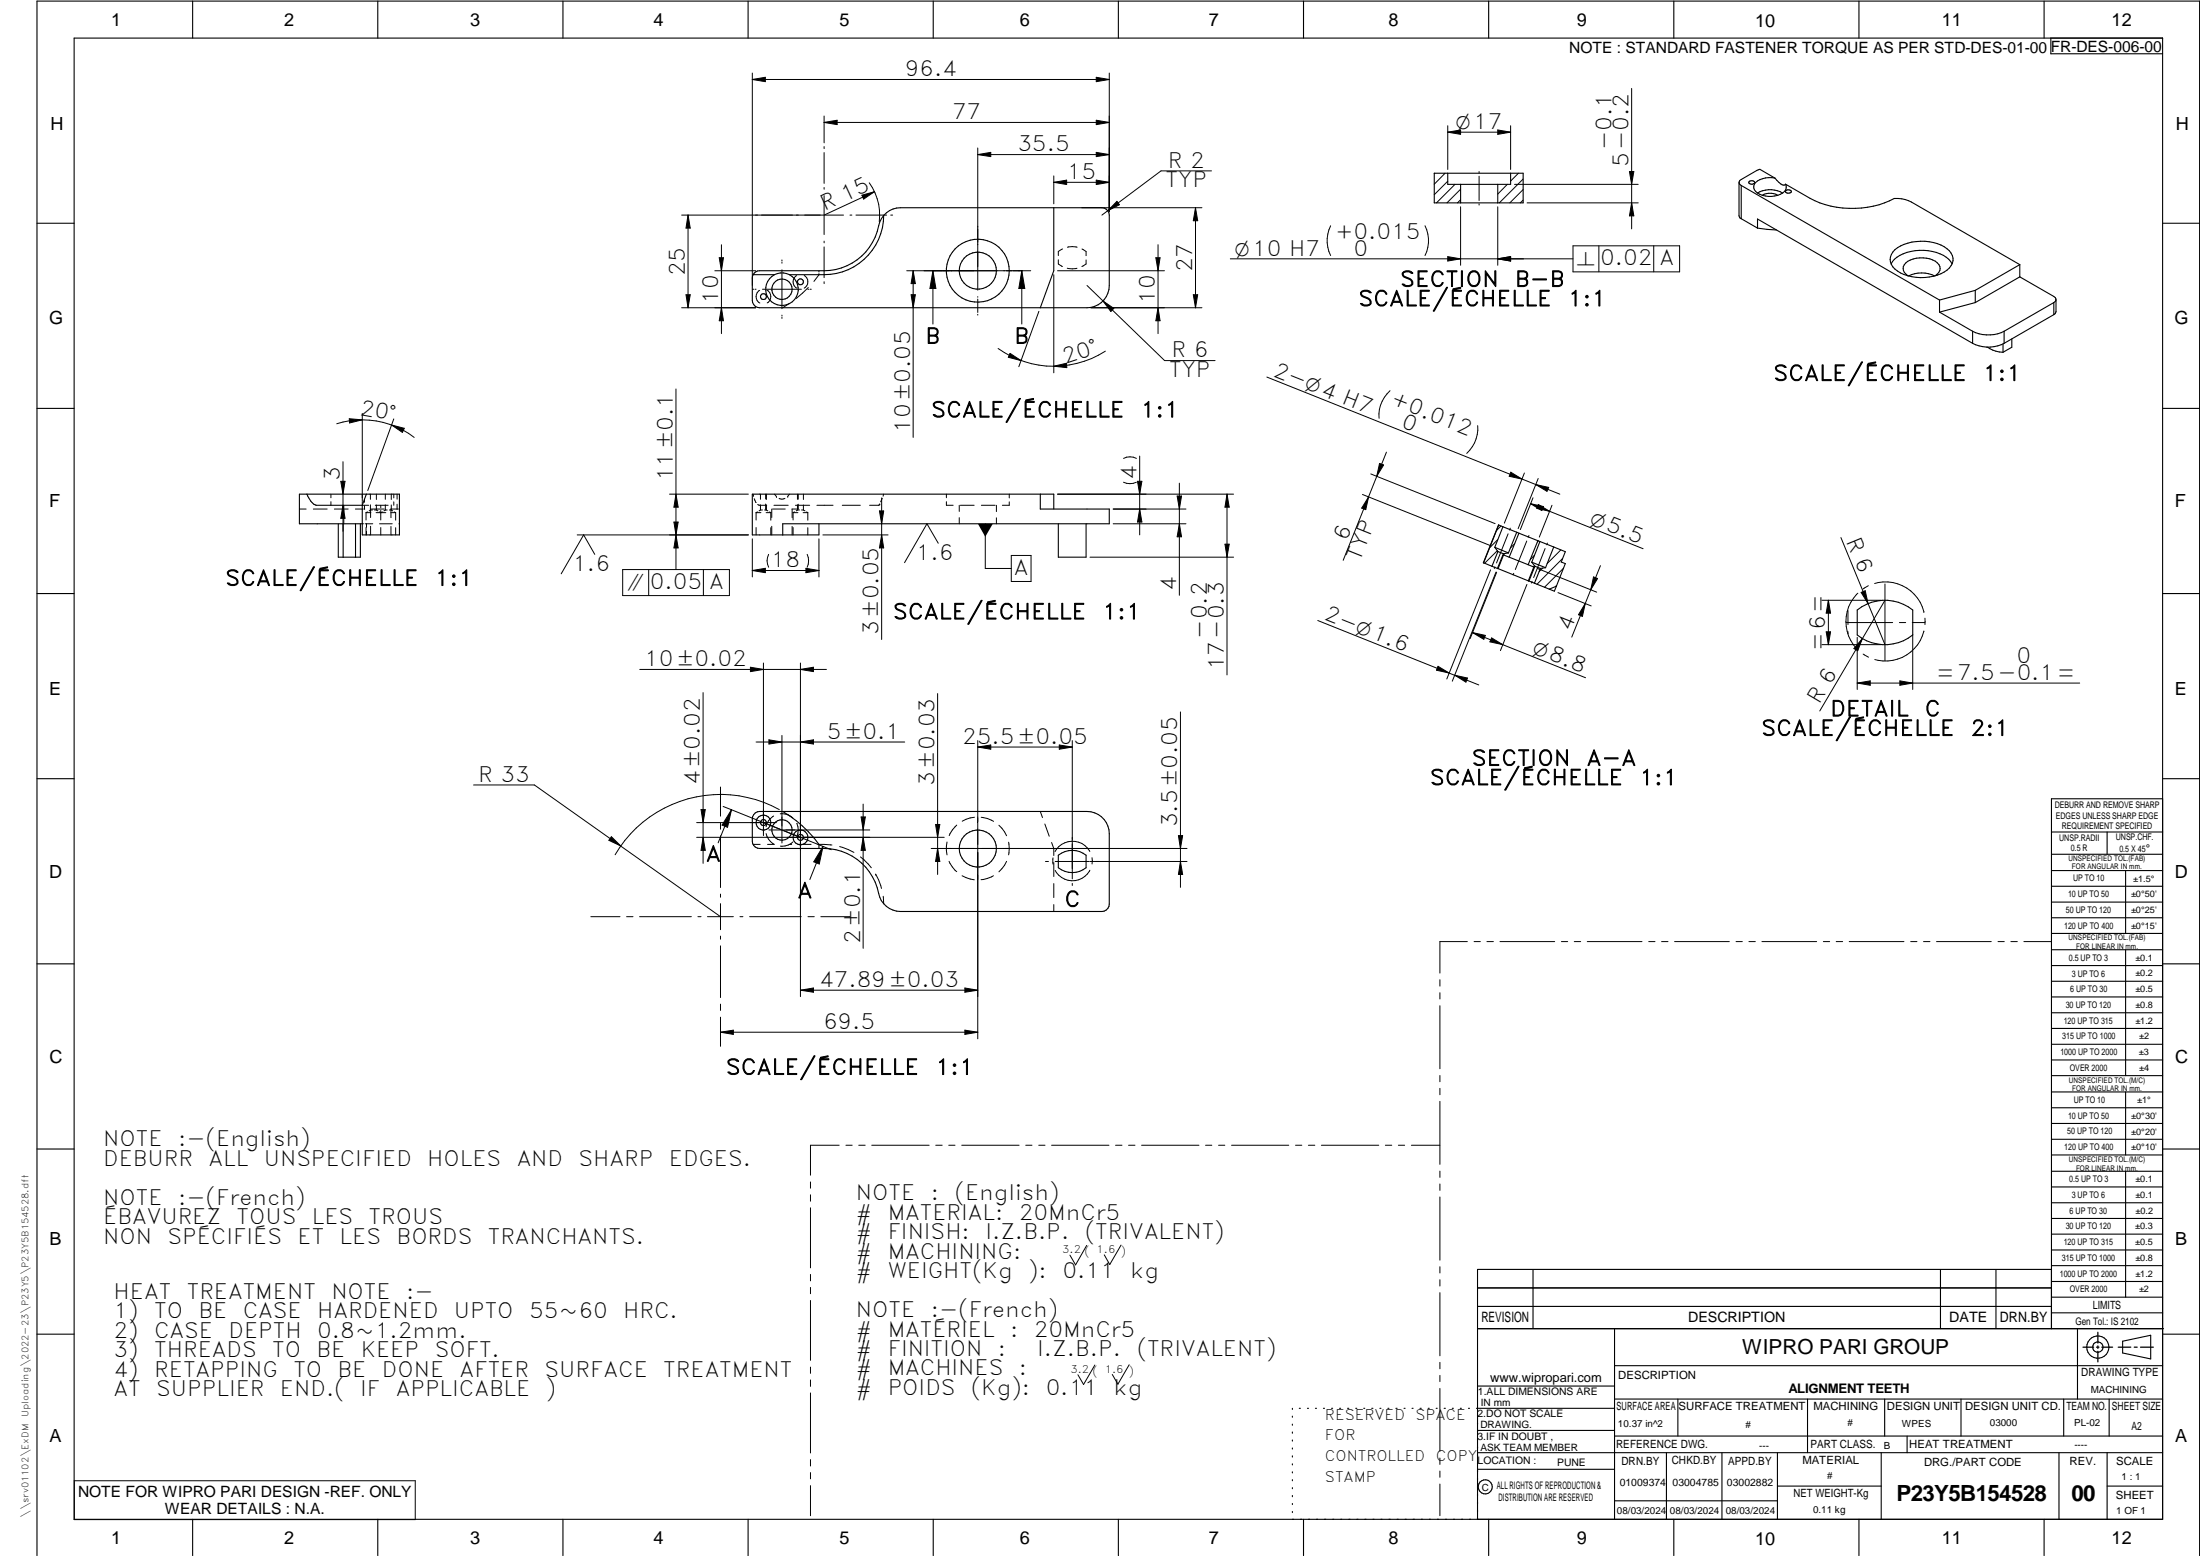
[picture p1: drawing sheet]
<svg xmlns="http://www.w3.org/2000/svg" width="594mm" height="420mm" viewBox="0 0 594 420" stroke-linecap="round" stroke-linejoin="round" font-family="sans-serif">
<g fill="none" stroke="#000" stroke-width=".3">
<path d="M20 10.3h564v400h-564zM52 .3v10M102 .3v10M152 .3v10M202 .3v10M252 .3v10M302 .3v10M352 .3v10M402 .3v10M452 .3v10M502 .3v10M552 .3v10"/>
<path d="M553.8 10.3v4.2h30.2M238.6 58.2a16.1 16.1 0 0 1-16.1 16h-9.3M238.6 58.2a6 6 0 0 1 4.6-2.1h54.4a2.03 2.03 0 0 1 1.9 2v19a6 6 0 0 1-6 6h-88.4a1.97 1.97 0 0 1-1.9-2v-6l.2-.9M238.6 58.2a8.5 8.5 0 0 0-1.7 4.3 15.1 15.1 0 0 1-14.4 10.6h-17.4a2.01 2.01 0 0 0-1.7 1.1M284.6 56.1v17l-3.7 10M387.3 46.8h24v8h-24zM394.4 49.8v5M404.4 49.8v5M407.9 46.8v3h-17v-3M469.6 49.3v9l.3 .5 .3 .3M470.2 50.1l53.5 30.9M470.2 59.1l4.4 2.5"/>
<path d="M470.2 50.1v9M472.3 49.1l.6-.3a.63 .63 0 0 1 .6 .1 .63 .63 0 0 1 .2 .6l-.8 .2-.6-.2zM474.6 52.1a6.7 6.7 0 0 1 6.7 0M475.9 52.7a4.2 4.2 0 0 1 4.2 0M479.3 48.1l-4.1-2.4-5 2.8a.85 .85 0 0 0-.6 .8 .85 .85 0 0 0 .6 .8M479.3 48.1l1.1 1.2a1.27 1.27 0 0 0 1.8 .4M479.3 48.1a5.6 5.6 0 0 0-5.6 1.6 2.02 2.02 0 0 0 1.5 2.8l.7 .2a7.1 7.1 0 0 0 4.2 0M482.2 49.7l6.6 3.9a25.3 25.3 0 0 0 22.7 0 8.5 8.5 0 0 1 4.7 1l29.2 16.9M482.2 49.7a1.96 1.96 0 0 1-1.4 2.8l-.7 .2M482.2 51.5l.5-.2a.67 .67 0 0 1 1 .6l-.6 .3-.7-.1-.3-.4zM10 60.3h10M203.4 74.2h5.7"/>
<path d="M213.2 74.2a4.4 4.4 0 0 1 1.4 6.7 4.4 4.4 0 0 1-6.9 0 4.4 4.4 0 0 1 1.4-6.7M213.2 74.2a4.5 4.5 0 0 0-4.1 0M474.6 61.6l5.1 .5M474.6 61.6v-2.5l58.1 33.6M511.7 67.4a12.6 12.6 0 0 1 14.1-.2 3.4 3.4 0 0 1 0 5.7 12.5 12.5 0 0 1-14.1-.3 3.3 3.3 0 0 1 0-5.2zM522.4 74.5a8 8 0 0 0-7 0M522.5 74.5a2.14 2.14 0 0 0 1.4-2 2.14 2.14 0 0 0-1.3-2 7.5 7.5 0 0 0-8 .5 2.07 2.07 0 0 0 .7 3.5M527.1 71.3a7.9 7.9 0 0 0-6.4-3.6 10.9 10.9 0 0 0-9.7 2.9l-.3 .7M533.4 78.4v3.3M533.4 78.4l-9.7 2.6M545.4 71.5v3.3M545.4 74.8l-12 6.9"/>
<path d="M545.4 71.5l-12 6.9M545.4 74.8l9.2 5.3a.88 .88 0 0 1 .6 .8 .88 .88 0 0 1-.6 .8M584 60.3h10M523.7 81v3.3M523.7 84.3l9 5.2M532.7 89.5v3.2M532.7 89.5a9.7 9.7 0 0 0 8.5 0M532.7 92.7a9.3 9.3 0 0 0 8.5 0M533.4 81.7l-9.7 2.6M536.7 93.7l.6 .4a7.5 7.5 0 0 0 3.6 1M540.9 92.9v2.2M541.2 89.5v3.2"/>
<path d="M543.3 91.5v2.3l-2.4 1.3M554.6 81.7l-13.4 7.8M554.6 85l-13.4 7.7M554.6 81.7v3.3M555.2 80.9v3.2l-.6 .9M10 110.3h10M584 110.3h10M82.9 133.4a3.9 3.9 0 0 0 2.8 3h12.1M97.8 136.4v8h10.1v-11h-27.1v8h17M98.9 133.4l-1.1 3M280.9 133.4v4.1h18.6v3.9h-88.1v3M284.6 137.5v-4.1h-81.4v11h17.9v-3"/>
<path d="M92.7 141.4v9.1M96 141.4v9.1M97.3 141.4v9.1h-6v-9.1M285.8 141.4v9.1h7.5v-9.1M400.6 152l2.3 .9M402.9 152.9l1.5 .6M403.6 147.8l3.7 1.5M403.6 147.8l.9 1.1M404.4 153.5h.1M404.5 148.9l1.5 .6M404.5 148.9l-1.6 4M404.5 153.5l8.2 3.3"/>
<path d="M404.7 141.7l-4.1 10.3M404.7 141.8h.1M404.7 141.8l1.1 .4M404.7 141.8l-4.1 10.2M405.8 142.2l3.8 1.5M405.8 142.2l-2.2 5.6M406 149.5l-1.6 4M407.3 149.3l-1.3 .2M407.5 150.5l5.2 2M407.5 150.5l-1.5-.6-1.5 3.6M409.6 143.7l.6 .3M409.6 143.7l-2.3 5.6"/>
<path d="M410.2 144l5.1 2M410.2 144l-2.7 6.5M412.7 152.5l1.5 .6-1.5 3.7M412.7 156.8l.2 .1M412.9 156.9l5.5 2.2M413.6 151.8l.9 1.1M413.6 151.8l3.8 1.5M414.5 152.9l1.5 .6M414.5 152.9l-1.6 4M415.3 146l.5 .2M415.3 146l-2.6 6.5M415.8 146.2l-2.2 5.6"/>
<path d="M415.8 146.2l3.8 1.5M416 153.5l-1.6 4M417.4 153.3l-1.4 .2M419.6 147.7l3.1 1.3-1.1 2.8 1.1 .4-2.4 6.1M419.6 147.7l-2.2 5.6M420.3 158.3l-1.9 .8M420.3 158.3l-.6 1.3-1.3-.5M10 160.3h10M501.5 164.7a11.9 11.9 0 0 1 15 0v6.7a11.9 11.9 0 0 1-15 0zM584 160.3h10M10 210.3h10M204 219.5l1.1-.4h88.4a6 6 0 0 1 6 6v19a2.03 2.03 0 0 1-1.9 2h-54.4a6.1 6.1 0 0 1-5.9-4.8 15 15 0 0 0-14.8-12.2h-17.4a1.97 1.97 0 0 1-1.9-2v-6v-.6z"/>
<path d="M211.4 219.1a32.7 32.7 0 0 1 9.7 8.9v1.1M584 215.7h-30v143.1M584 210.3h10M285.8 230.9a6 6 0 0 1 7.5 0v3.4a6 6 0 0 1-7.5 0zM554 224.7h30M554 230.7h30M554 235.1h30M554 239.3h30M569 224.7v6M574 235.1v17M554 243.6h30M554 247.8h30"/>
<path d="M554 252.1h30M554 256.5h30M574 256.5v33.9M10 260.3h10M554 260.7h30M554 265h30M554 269.2h30M554 273.5h30M554 277.7h30M584 260.3h10M554 282h30M554 286.2h30"/>
<path d="M554 290.4h30M554 294.9h30M554 299.1h30M574 294.9v17M10 310.3h10M554 303.4h30M554 307.6h30M554 311.9h30M554 316.3h30M574 316.3v34M584 310.3h10M554 320.5h30"/>
<path d="M554 324.8h30M554 329h30M554 333.2h30M554 337.5h30M399 358.8h185.2M399 352.8h155M399 347.8h155M414 342.8v16M436 358.8v51.5M524 342.8v16M539 342.8v16M554 341.8h30"/>
<path d="M554 346h30M554 350.3h30M554 354.5h30M554 342.8h-155v67.5M561 358.8v19M10 360.3h10M399 374.3h37M436 377.8h148M453.1 377.8v10M488.1 377.8v14.5M508.9 377.8v10M529.5 377.8v10"/>
<path d="M557.3 377.8v10M569.5 377.8v10M573.2 362.2l7.6-1.6v6.3l-7.6-1.6zM584 368.8h-148M584 360.3h10M349 380.3v.3M349 382.4v.3M349 384.6v.3M349 386.7v.3M349 388.8v.3M349 391v.3M349 393.1v.3"/>
<path d="M349 395.3v.3M349 397.4v.3M349 399.5v.3M350.9 380.3h.2M353.1 380.3h.2M355.2 380.3h.3M357.4 380.3h.3M359.6 380.3h.3M361.7 380.3h.3M363.9 380.3h.3M366.1 380.3h.3M368.3 380.3h.2"/>
<path d="M370.4 380.3h.3M372.6 380.3h.3M374.8 380.3h.3M376.9 380.3h.4M379.1 380.3h.3M381.3 380.3h.3M383.4 380.3h.4M385.6 380.3h.3M387.8 380.3h.3M390 380.3h.3M392.2 380.3h.3M394.3 380.3h.3"/>
<path d="M396.5 380.3h.3M398.7 380.3h37.3M399 396.7h37M399 392.3h185M399 386.2h37M436 387.8h148M450 392.3v18M465 392.3v18M480 392.3v18M508 392.3v18M515 387.8v4.5M556 392.3v18"/>
<path d="M569 392.3v18M52 410.3v9.7M102 410.3v9.7M152 410.3v9.7M202 410.3v9.7M252 410.3v9.7M302 410.3v9.7M349 401.7v.3M349 403.8v.4M349 406v.3M349 408.1v.3M352 410.3v9.7"/>
<path d="M402 410.3v9.7M436 405.3h44M452 410.3v9.7M480 401.3h28M502 410.3v9.7M552 410.3v9.7M569 401.3h15M10 420v-419.7h584v419.7"/>
<circle cx="211.2" cy="78.1" r="2.75"/>
<circle cx="216.2" cy="76.1" r=".8"/>
<circle cx="264" cy="73.1" r="8.5"/>
<circle cx="264.1" cy="73.1" r="5"/>
<circle cx="206.2" cy="80.1" r=".8"/>
<circle cx="206.1" cy="222.1" r="2"/>
<circle cx="206.2" cy="222.1" r=".8"/>
<circle cx="211.2" cy="224.1" r="2.75"/>
<circle cx="216.2" cy="226.1" r=".8"/>
<circle cx="216.2" cy="226.1" r="2"/>
<circle cx="264.1" cy="229.1" r="5"/>
<circle cx="566.5" cy="363.7" r="1.39"/>
<circle cx="566.5" cy="363.8" r="3"/>
<circle cx="401.1" cy="401.5" r="1.9"/>
</g>
<g fill="none" stroke="#000" stroke-width=".27">
<path d="M203.2 19.7v57.3M299.5 19.7v37.4M203.2 21.5l3.5-.6v1.2zM203.2 21.5h96.3M222.5 39.6v.5M222.5 33.1l3.6-.6v1.2zM222.5 33.1h77M222.5 31.3v7.3M264 40v38.4M296 20.9l3.5 .6-3.5 .6zM296 32.5l3.5 .6-3.5 .6zM390.9 34v11.8"/>
<path d="M390.9 35.7l3.5-.6v1.2zM390.9 35.7h17M404.4 35.1l3.5 .6-3.5 .6zM407.9 34v11.8M440.6 23.9v37.9M185.8 58.1l.6 3.5h-1.2zM185.8 58.1v25M222.5 41.2v8.3M222.5 50.6v.5M222.5 52.8v10.5M227.8 58.1h-43.7M229.5 58.1h.5"/>
<path d="M231.1 58.1h8.3M232.7 52.7l3.4-.9-2.9 2zM234.7 49.4a15.1 15.1 0 0 1 2.7 10.5M236.1 51.8l-13.6 6.3M240.5 58.1h.5M264 41.7l3.5-.6v1.2zM264 41.7h35.5M284.6 49.2l3.4-.6v1.2zM284.6 49.2h14.9M284.6 47.5v7.5M292.1 56.1h32.5M296 48.6l3.5 .6-3.5 .6z"/>
<path d="M296 41.1l3.5 .6-3.5 .6zM301.6 54.4l.7 .9-3.1 1.6zM322.8 56.1l.6 3.5h-1.2zM322.8 56.1v27M327.1 46.1h-13.6l-15.9 12M387.4 46.8l-.1 .1M390.2 46.8l-2.9 2.9M390.9 48.9l-3.6 3.7M392.9 49.8l-5 5M394.4 53.9l-.8 .9M394.4 55.8v15.8M394.4 51.1l-3.7 3.7"/>
<path d="M399.4 46.3v.4M399.4 47.6v6.5M399.4 55v.4M404.4 55.8v15.8M407 49.8l-2.6 2.6M409 49.8h33.4M410 46.8l-2.1 2.1M411.3 54l-.8 .8M411.3 48.3l-6.4 6.5M411.3 51.2l-3.6 3.6M412.4 54.8h30M440 46.3h1.2l-.6 3.5z"/>
<path d="M440.6 54.8l.6 3.5h-1.2zM185.2 79.6h1.2l-.6 3.5zM193 73.1h11.1M194.2 69.6h1.2l-.6 3.5zM194.8 66.1v24M203.2 78.1h.4M203.9 78.1h.3M205.1 78.4a1.98 1.98 0 0 0 .1 3.4M205.9 78.1h10.5M207.1 78.4a1.94 1.94 0 0 1 .1 3.4M211.2 70.2v.3M211.2 70.8v.3"/>
<path d="M211.2 72.9v10.5M215.1 74.4a1.94 1.94 0 0 0 .1 3.4M217.2 74.4a2 2 0 0 1 0 3.4M218.1 78.1h.3M218.3 77.6l-3.3 3M218.8 78.1h.3M221.1 73.1v.3M221.1 73.9v.3l-1.3 1.8M222.5 65.1v.5M222.5 66.7v8.3M222.5 76.1v.5M244.8 73.1h33.5"/>
<path d="M246 79.6h1.2l-.6 3.5zM246.6 73.1v45M246.6 73.1l.6 3.5h-1.2zM251.9 73.1l.8 4.8h-1.6zM251.9 73.1v14.4M275.9 73.1v14.4M275.9 73.1l.8 4.8h-1.6zM284.6 74.2v26.5M285.6 73.1h28.8M285.8 70.1v1.2l1.1 .7M286.9 67.2l-1.1 .7v1.1M288.2 72.4l1.4 .2 1.2-.2"/>
<path d="M288.2 66.8l1.4-.2 1.3 .2M292.2 67.2l1.1 .7v1.1M293.3 70.2v1.1l-1.2 .7M293.5 77.1l21 20.3h13.6M312.1 69.6h1.2l-.6 3.5zM312.7 66.1v24M322.2 79.6h1.2l-.6 3.5zM332.2 69.9h92.6M359.3 61a9 9 0 0 0 0 8M384.8 61a9 9 0 0 1 0 8M390.9 69.3l3.5 .6-3.5 .6zM404.4 69.9l3.5-.6v1.2z"/>
<path d="M424.8 66.4h28.8v7h-28.8zM431.8 66.4v7M446.6 66.4v7M184.1 83.1h20M194.8 83.1l.6 3.5h-1.2zM211.2 85.1v.2M211.2 85.7v.3M213.2 81.9l-1.8 1.2M264 80.1v.2M264 80.8v3.6M264 84.9v.2M269.5 94.1a26.1 26.1 0 0 0 15.1 4.8"/>
<path d="M272.7 95.4l3 2-3.4-.9zM280.5 84.1l-5.4 14.9M284.6 98.9l3.4-.8 .1 1.2zM294.6 83.1h30M297.9 81.3l2.9 2-.8 .8zM298.5 94.8a26 26 0 0 1-13.9 4.1M312.7 83.1l.6 3.5h-1.2zM94.3 113.1l3.5 .3-3.4 .8zM97.8 113.4a23.2 23.2 0 0 1 14 4.7M97.8 113.4a22.3 22.3 0 0 0-6.9 1M97.8 111.6v23.8M105.7 114.8l3.5 .9-.5 1.1z"/>
<path d="M106.3 113.1l-7 19.4M182.5 105v48.8M342.1 101.8l79.1 31.6M375.4 105.5a9 9 0 0 0-3 7.4M399 114.9a9.2 9.2 0 0 1-2.9 7.5M80.8 137.5h1.9M84.6 137.5h3.7M89.4 133.4v1M89.4 135.5v.9M90.3 137.5h3.7M92 130h1.2l-.6 3.4zM92.6 124.7v18.8"/>
<path d="M92.6 136.4l.6 3.6h-1.2zM92.8 136.4v1.7M92.8 139.8v1.6M97.8 135.5v.9h1.8M98 137.5h-2M98.2 137.5h.3M98.4 134.8v.8M98.4 136.6v.9M98.8 138.4v2M98.8 138.4h1.4M99.2 138.2l-.4 .2M100 133.4v1.4"/>
<path d="M100 136.3l.1 3.4M100.3 137.5h3.5M100.6 137.7h-.6l-.3 .3M101.1 137.7h.5M101.3 136.4h3.5M101.6 138.4h2.6M101.6 133.4v1.5M101.6 136.4v1.3M101.6 137.7l.5 .3M102.8 136.4v.7M102.8 137.8v2.6M103.2 138.2l-.4 .2-.3-.2"/>
<path d="M104 133.4v1.4M104 136.3v1.4M104 137.7l-.3 .3M104 137.7h.6M105.1 137.7h.6M105.5 138.4h1.3M105.6 137.5v2.3M105.7 133.4v1.5M105.7 136.4v1.3M105.7 137.7l.3 .3M106.3 133.4v1.1M106.3 135.5v.9"/>
<path d="M106.5 138.2l.3 .2M106.8 138.4v2.1M107.2 133.4v1.4M107.2 136.1v1.4M107.4 137.5h-1.9M107.6 137.5h.3M180.8 133.4h21.3M182.5 133.4l.6 3.5h-1.1zM203.4 133.4l.1 .6M203.7 134.7l.5 1M204.2 138.4h1.3M204.2 138.4v2"/>
<path d="M204.5 138.2l-.3 .2M204.6 136.2l.5 .2h1.9M205.4 137.7l-.4 .3M205.4 137.7h.5M205.4 133.4v1.4M205.4 136.3v1.4M206.5 137.7h.5M206.7 133.4v1.3M206.7 136.1v1.4M206.8 137.5h.1M206.9 138.4h1.2M207 133.4v1.5"/>
<path d="M207 136.4v1.3M207 137.7l.3 .3M207.8 138.2l.3 .2M208.1 138.4v2.1M208.4 137.5v2.2M208.6 137.5h3.4M209 136.4h3.8M209.1 133.4l.5 .6M209.7 134.1h.1M210.4 134.6a1.55 1.55 0 0 0 1.6 0M212.7 134h.1M213.2 133.4l-.5 .6"/>
<path d="M213.9 137.5v2.3M214.2 138.4v2M214.2 138.4h1.3M214.5 138.2l-.3 .2M214.8 136.4h3.8M215.3 137.7h.6M215.3 137.7l-.3 .3M215.3 133.4v1.4M215.3 136.3v1.4M215.6 136.1v1.4h-1.7M215.6 133.4v1.4M216.4 137.7h.6"/>
<path d="M216.9 138.4h1.2M217 137.7l.4 .3M217 133.4v1.5M217 136.4v1.3M217.8 138.2l.3 .2M218.1 138.4v2.1M225 136.4h-4.4M227.5 136.4h4.8M237.5 138h1.1l-.5 3.4zM237.6 136.1h.1M237.6 136.1l-.3 .3h-2.5M238.1 134.5v38.2"/>
<path d="M238.2 134.5l-.4 1M238.6 133.4l-.1 .6M255.6 135.5v.9h1.8M255.6 133.4v1M259 136.4v1.7M259 139.8v1.6M259.3 136.4h3.8M265 136.4h3.7M269.1 136.4v1.7M269.1 139.8v1.6M272.5 135.5v.9h-1.8M272.5 133.4v1.1"/>
<path d="M285.6 133.4h47.5M300.6 137.5h19.6M303.4 123.8a3.8 3.8 0 0 1 3.5 0M303.4 130.2a4.1 4.1 0 0 0 3.5 0M307.2 130h1.1l-.5 3.4zM307.8 137.5l.5 3.5h-1.1zM307.8 123.1v21.3M317.9 133.9h1.2l-.6 3.6zM318.5 130.5v30.2M331.3 133.4l.6 3.5h-1.1zM331.3 133.4v48.8M367.9 133.5l34.8 13.9"/>
<path d="M369.6 134.2l-.8 3.4-1.1-.4zM370.2 128l33.5 13.4M372.5 125.1l1.1 .5-1.8 3zM374.4 122.1l-11.7 29.2M408 127.5l3 1.9-3.5-.8zM411.6 127.7l-5.4 13.6M413.3 136l3.5 .8-.5 1.1zM413.3 136l30.4 12.2M414 134.4l-3.5 8.6M414.7 130.9l3.5 .7-.5 1.1zM415.4 129.2l-5.5 13.5M415.4 136.2l3 1.8-3.4-.7z"/>
<path d="M419.1 136.4l-3.4 8.6M97.8 141.4h.4M98.8 142.5v1.9M99 141.4v1M99 143.5v.9M100.1 142.1v2.3M100.7 141.4h-2.1M102.5 141.4h3.4M102.8 142.5v1.9M105.6 142.2v2.2M106.8 142.5v1.9M107.7 141.4h.2"/>
<path d="M155.9 144.4h46.2M160.6 149.7l-3-5.3-6.1 10.5M168.1 153.8h28.9v7h-28.9zM175.2 153.8v7M182 141h1.1l-.6 3.4zM182.5 144.4l.6 3.6h-1.1zM189.9 153.8v7M203.2 154.1l3.5-.6v1.1zM203.2 145.5v10.3M203.2 154.1h17.9M204.2 142.5v1.9M207.6 149.7a3.8 3.8 0 0 0 0 3.5"/>
<path d="M208.1 142.5v1.9M208.4 142.1v2.3M213.9 142.2v2.2M214.2 142.5v1.9M217.6 153.5l3.5 .6-3.5 .5zM218 149.7a4.1 4.1 0 0 1 0 3.5M218.1 142.5v1.9M221.1 145.5v10.3M222.2 144.4h17.6M238.1 144.4l.5 3.6h-1.1zM253.4 146.7l-3.1-5.3-6 10.5M266.1 141.4v12.1h7"/>
<path d="M273.1 150h5.3v7h-5.3zM294.3 150.5h38.8M300.6 141.4h19.6M318.5 141.4l.6 3.5h-1.2zM330.8 146.9h1.1l-.6 3.6zM402.5 153.9l-11.8 29.4M403.7 153.1l-.2 .4M404 154.5l-11.8 29.4M404.1 154.5l-7.1 17.9M404.3 148.7l-3.4 3.4M404.4 145.7l-2.2 2.2M405.3 142l-1.2 1.2"/>
<path d="M406.4 149.4l-.7 .7M407.2 144.1l-3.1 7.9M407.8 142.6l-.1 .5M408.8 154.8l-.2 .4M409 146.8l-1.1 1.2M412.3 146.1l-3.1 7.7M412.3 157.8l-7.1 17.9M412.9 144.6l-.2 .5M413.7 157l-.2 .4M414.4 149.9l-1.2 1.2M414.4 152.8l-.3 .3M415.2 153.5l16 6.4"/>
<path d="M415.4 146l-.3 .4M416.6 153.4l-1 .9M417.2 148.1l-3.1 7.9M417.9 146.6l-.2 .5M420.3 158.1l-.2 .2M421.5 148.5l-3.7 3.7M421.9 150.8l-6.9 7M422.2 153.4l-5.1 5.2M430.3 155.8l1.1 .4-1.9 3.1zM432.2 152.7l-7.8 19.3M497.1 145.2l11.9 28.9M502.6 160l1.1-.5 .7 3.5z"/>
<path d="M504.5 158.2l-1.4 .8M506.2 157.6a10.7 10.7 0 0 1 13.3 7.5M509 157.7v20.7M206.2 179v46.6M216.1 179v90.1M355.8 167.6l43.5 17.4M388.3 179.9l3 1.8-3.4-.7zM397.6 170.8l30.6 12.2M397.6 170.8l3.5 .8-.4 1zM402.8 172.3l3 1.8-3.5-.8zM420.7 160l9 3.6M428.1 163l-.8 3.5-1.1-.5z"/>
<path d="M492 162.1h16M492 174.1h16M493.1 170.6h1.2l-.6 3.5zM493.7 162.1l.6 3.5h-1.2zM493.7 162.1v12M498.5 168.1h12.6M499 164.9v3.8M499 170.6v.6M501.5 172.1v14.1M501.7 160.2a10.6 10.6 0 0 0 0 15.3M502.9 172.4l-1.3 3.3-1-.6zM503.1 176.6l1.5 .9"/>
<path d="M509 162.1l-17.6 29.9M512.9 168.1h1.7M516.4 168.1h3.4M516.5 171.4v14.8M519.5 165.1h.1M519.5 170.4a10.7 10.7 0 0 1-13.2 7.7M519.8 166.9v1.8M172.8 180.8h50.4M189.9 187v46.1M202.6 180.2l3.6 .6-3.6 .6zM207.6 199.8l3.6 .6-3.6 .5zM211.2 198.6v29"/>
<path d="M216.1 180.8l3.6-.6v1.2zM253.2 187.3v48.8M264 200v80.5M289.6 200v37.3M318.8 192.2v47.4M392.8 182.3l3.5 .8-.4 1.1zM501.5 184.4h60.1M501.5 184.4l3.5-.5v1.1zM513 183.9l3.5 .5-3.5 .6zM127.9 212h16.4l50.3 35.5M189.3 218.6h1.2l-.6 3.5zM194.6 212.5v7.9"/>
<path d="M195.3 217.8l2.2 .9M197.5 218.7l8.7 3.4M197.5 218.7l-1 4.7-1.5-.6zM197.5 218.7l-3.6 8.9M204.2 200.4h40.1M210.4 218.6a32.9 32.9 0 0 0-44.3 12.2M210.7 219.8a4.2 4.2 0 0 1 3.4 1.1M216.1 200.4l3.6-.6v1.1zM233.1 217.1v39M264 201.7l3.5-.5v1.1zM264 201.7h25.6M280.9 219.1l.6 1.7"/>
<path d="M286 201.2l3.6 .5-3.6 .6zM165.1 225.9l2.5 2.5-3.2-1.5zM188.1 222.1h21.6M189.9 226.1l.6 3.5h-1.2zM194.6 222.2v1.7M194.6 225.7v13.9M203.4 228h1.9M206.2 222.1l4.4 1.8M206.2 222.1l.4 .2M206.9 225.1a4.4 4.4 0 0 0 2.1 2.8M207.3 228h1.8M207.6 222.7l7.2 2.9"/>
<path d="M207.6 224.1h27.3M208.9 220.3l-.2 .2a4.2 4.2 0 0 0-1.8 2.7M211.7 224.3l10.5 4.3M213.2 228h.6M214.1 227.4a4.1 4.1 0 0 1-3.4 1.1M215.2 222.3a4.4 4.4 0 0 1 0 3.5M215.2 225.8h.1M215.6 228h3.4M220.8 228l3.9 .2M222.2 228.6l-3.5 8.9M222.2 228.6l-1 4.7-1.5-.6zM222.2 228.6l2.3 .8"/>
<path d="M226.7 228.6l3.9 1.6M232.4 231.4l2.9 2.9M232.5 220.6h1.2l-.6 3.5zM233.1 226.1l.6 3.5h-1.2zM236.5 236.1l.7 1.4 .8 2.4M236.5 236.1h.1M251.5 229.1h69M252.6 222.6h1.2l-.6 3.5zM253.2 229.1l.6 3.5h-1.2zM255 226.1h-66.9M255.7 227.4l-.1 1.1 .1 2.3M256.3 232.6l.9 1.5 1.2 1.3"/>
<path d="M258.4 222.8l-1.2 1.3-.9 1.5M259.8 236.5l1.1 .5 2.2 .6M263.1 220.7l-1.1 .2-2.2 .8M265 220.7a7.6 7.6 0 0 1 3.3 1.1M268.3 236.5l-1.6 .7-1.8 .3M269.7 222.8l1.6 1.8 .5 1.1M271.8 232.6l-.5 1-1.6 1.8M272.4 227.4l.1 1.7-.1 1.7M282.1 222.5l1.2 3.3M282.3 232.6h.8M284 227.5l.6 1.6v1.9M284.3 231.6v1.7"/>
<path d="M284.6 232.9v3.8M284.6 238.6v3.8M284.9 232.6h9.2M289.6 238.5v.6M294.3 235a5.3 5.3 0 0 1-9.4 0M294.3 229.9a5.4 5.4 0 0 0-9.4 .1M294.3 232.6h26.2M294.9 231.6v1.7M318.2 225.6h1.2l-.6 3.5zM318.8 232.6l.6 3.5h-1.2zM159.5 247.5h7.9M169.2 247.5h1.7"/>
<path d="M172.7 247.5h14M188.5 247.5h.8M191 247.5h7M194.6 244v7M194.6 241.4v.9M194.6 252.8v.8M194.6 255.4v14M199.8 247.5h.8M202.4 247.5h14M218.2 247.5h1.7M221.7 247.5h7.8M238.5 242l.1 2.1"/>
<path d="M284.6 244.3v1.8M396.2 254.3h-7.4v8.5M398.1 254.3h1.6M401.5 254.3h1.8M405 254.3h14.8M421.6 254.3h1.7M425.1 254.3h1.7M428.6 254.3h14.8M445.2 254.3h1.7M448.7 254.3h1.7M452.2 254.3h14.8M468.8 254.3h1.7"/>
<path d="M472.3 254.3h1.7M475.8 254.3h14.8M492.4 254.3h1.7M495.8 254.3h1.8M499.4 254.3h14.7M516 254.3h1.6M519.4 254.3h1.8M522.9 254.3h14.8M539.5 254.3h1.7M543 254.3h1.7M546.5 254.3h7.4M194.6 278.7l3.4-.5v1.1z"/>
<path d="M194.6 278.7h69.4M194.6 271.1v1.7M194.6 274.7v7.8M216.1 267.4l3.6-.6v1.1zM216.1 267.4h47.9M260.6 278.2l3.4 .5-3.4 .6zM260.6 266.8l3.4 .6-3.4 .5zM388.8 264.5v1.8M388.8 268.1v1.6M388.8 271.6v17M388.8 290.4v1.7M388.8 293.9v1.7"/>
<path d="M388.8 297.4v17M218.9 319.2v1.6M226.6 309.2h-7.7v8.1M228.4 309.2h1.7M231.9 309.2h1.7M235.4 309.2h15.5M252.7 309.2h1.7M256.2 309.2h1.7M259.7 309.2h15.5M277 309.2h1.7M280.5 309.2h1.7M284 309.2h15.5"/>
<path d="M301.2 309.2h1.8M304.8 309.2h1.7M308.3 309.2h15.5M325.5 309.2h1.7M329.1 309.2h1.6M332.6 309.2h15.4M349.8 309.2h1.7M353.3 309.2h1.7M356.8 309.2h15.5M374.1 309.2h1.7M377.6 309.2h1.7M381.1 309.2h7.7"/>
<path d="M388.8 316.2v1.7M388.8 319.7v1.7M218.9 322.6v1.8M218.9 326.1v16.2M293.4 336.3l-3 5.2-1.5-2.6M302.7 336.2l-3 5.3-1.5-2.7M388.8 323.2v17.1M218.9 344.1v1.8M218.9 347.6v1.7M218.9 351.2v16.1M388.8 342.1v1.6M388.8 345.6v1.7"/>
<path d="M388.8 349v17.1M218.9 369.1v1.7M218.9 372.6v1.8M218.9 376.1v16.2M295.6 368.6l-3 5.2-1.5-2.6M304.9 368.5l-3 5.3-1.6-2.7M388.8 367.9v1.7M388.8 371.4v1.7M388.8 374.9v17M20.1 399.8h92v10.5h-92zM218.9 394.1v1.8M218.9 397.6v1.7"/>
<path d="M388.8 393.7v1.7M388.8 397.2v1.7M218.9 401.2v8.1M388.8 400.7v8.6"/>
</g>
<path d="M566.5 359.7v3M562.5 363.8h2.9M566.1 363.8h.7M566.5 363.4v.7M566.5 364.9v2.8M567.6 363.8h2.9M572 363.8h3.4M576.3 363.8h.8M578 363.8h3.5" fill="none" stroke="#000" stroke-width=".34"/>
<g fill="#000">
<path d="M203.2 21.5l3.5-.6v1.2zM222.5 33.1l3.6-.6v1.2zM296 32.5l3.5 .6-3.5 .6zM296 20.9l3.5 .6-3.5 .6zM390.9 35.7l3.5-.6v1.2zM404.4 35.1l3.5 .6-3.5 .6zM232.7 52.7l3.4-.9-2.9 2zM264 41.7l3.5-.6v1.2zM284.6 49.2l3.4-.6v1.2zM296 48.6l3.5 .6-3.5 .6zM296 41.1l3.5 .6-3.5 .6zM301.6 54.4l.7 .9-3.1 1.6z"/>
<path d="M322.8 56.1l.6 3.5h-1.2zM440.6 54.8l.6 3.5h-1.2zM440 46.3h1.2l-.6 3.5zM185.8 58.1l.6 3.5h-1.2zM185.2 79.6h1.2l-.6 3.5zM194.2 69.6h1.2l-.6 3.5zM246.6 73.1l.6 3.5h-1.2zM246 79.6h1.2l-.6 3.5zM251.9 73.1l.8 4.8h-1.6zM275.9 73.1l.8 4.8h-1.6zM312.1 69.6h1.2l-.6 3.5zM322.2 79.6h1.2l-.6 3.5z"/>
<path d="M390.9 69.3l3.5 .6-3.5 .6zM404.4 69.9l3.5-.6v1.2zM194.8 83.1l.6 3.5h-1.2zM272.7 95.4l3 2-3.4-.9zM284.6 98.9l3.4-.8 .1 1.2zM297.9 81.3l2.9 2-.8 .8zM312.7 83.1l.6 3.5h-1.2zM94.3 113.1l3.5 .3-3.4 .8zM105.7 114.8l3.5 .9-.5 1.1zM92.6 136.4l.6 3.6h-1.2zM92 130h1.2l-.6 3.4zM182.5 133.4l.6 3.5h-1.1z"/>
<path d="M237.5 138h1.1l-.5 3.4zM307.2 130h1.1l-.5 3.4zM317.9 133.9h1.2l-.6 3.6zM331.3 133.4l.6 3.5h-1.1zM369.6 134.2l-.8 3.4-1.1-.4zM372.5 125.1l1.1 .5-1.8 3zM408 127.5l3 1.9-3.5-.8zM415.4 136.2l3 1.8-3.4-.7zM413.3 136l3.5 .8-.5 1.1zM414.7 130.9l3.5 .7-.5 1.1zM182 141h1.1l-.6 3.4zM182.5 144.4l.6 3.6h-1.1z"/>
<path d="M203.2 154.1l3.5-.6v1.1zM217.6 153.5l3.5 .6-3.5 .5zM238.1 144.4l.5 3.6h-1.1zM264.1 141.4h4l-2 3.5zM307.8 137.5l.5 3.5h-1.1zM318.5 141.4l.6 3.5h-1.2zM330.8 146.9h1.1l-.6 3.6zM430.3 155.8l1.1 .4-1.9 3.1zM502.6 160l1.1-.5 .7 3.5zM397.6 170.8l3.5 .8-.4 1zM402.8 172.3l3 1.8-3.5-.8zM428.1 163l-.8 3.5-1.1-.5z"/>
<path d="M493.7 162.1l.6 3.5h-1.2zM493.1 170.6h1.2l-.6 3.5zM502.9 172.4l-1.3 3.3-1-.6zM202.6 180.2l3.6 .6-3.6 .6zM207.6 199.8l3.6 .6-3.6 .5zM216.1 180.8l3.6-.6v1.2zM216.1 200.4l3.6-.6v1.1zM388.3 179.9l3 1.8-3.4-.7zM392.8 182.3l3.5 .8-.4 1.1zM501.5 184.4l3.5-.5v1.1zM513 183.9l3.5 .5-3.5 .6zM189.3 218.6h1.2l-.6 3.5z"/>
<path d="M264 201.7l3.5-.5v1.1zM286 201.2l3.6 .5-3.6 .6zM165.1 225.9l2.5 2.5-3.2-1.5zM189.9 226.1l.6 3.5h-1.2zM197.5 218.7l-1 4.7-1.5-.6zM222.2 228.6l-1 4.7-1.5-.6zM232.5 220.6h1.2l-.6 3.5zM233.1 226.1l.6 3.5h-1.2zM252.6 222.6h1.2l-.6 3.5zM253.2 229.1l.6 3.5h-1.2zM318.2 225.6h1.2l-.6 3.5zM318.8 232.6l.6 3.5h-1.2z"/>
<path d="M194.6 278.7l3.4-.5v1.1zM216.1 267.4l3.6-.6v1.1zM260.6 278.2l3.4 .5-3.4 .6zM260.6 266.8l3.4 .6-3.4 .5z"/>
</g>
<g font-size="6">
<text x="512.1" y="405.2">P23Y5B154528</text>
<text x="559.4" y="405.2">00</text>
</g>
<g font-size="5.7">
<text x="244.3" y="20.6">96.4</text>
<text x="257.1" y="32.2">77</text>
<text x="274.7" y="40.9">35.5</text>
<text x="435.2" y="40.5" transform="rotate(-90 435.2 40.5)">-0.1</text>
<text x="315.3" y="45.3">R 2</text>
<text x="439.8" y="45.1" transform="rotate(-90 439.8 45.1)">5-0.2</text>
<text x="288.1" y="48.3">15</text>
<text x="314.7" y="50.5">TYP</text>
<text x="222.7" y="57.1" transform="rotate(-25 222.7 57.1)">R 15</text>
<text x="360.5" y="64.5">+0.015</text>
<text x="365.5" y="69">0</text>
<text x="432.1" y="71.6">0.02 A</text>
<text x="184.9" y="74.5" transform="rotate(-90 184.9 74.5)">25</text>
<text x="321.9" y="73.5" transform="rotate(-90 321.9 73.5)">27</text>
<text x="378.1" y="77.4">SECTION</text>
<text x="409.1" y="77.4">B-B</text>
<text x="193.9" y="82" transform="rotate(-90 193.9 82)">10</text>
<text x="311.8" y="82" transform="rotate(-90 311.8 82)">10</text>
<text x="366.8" y="82.6">SCALE/ÉCHELLE</text>
<text x="423.3" y="82.6">1:1</text>
<text x="249.9" y="92.8">B</text>
<text x="273.9" y="92.8">B</text>
<text x="287.6" y="98.4" transform="rotate(-18 287.6 98.4)">20°</text>
<text x="315.7" y="101.7">TYP</text>
<text x="316.3" y="96.5">R 6</text>
<text x="343.6" y="101.4" transform="rotate(22 343.6 101.4)">2-O4 H7</text>
<text x="478.9" y="102.8">SCALE/ÉCHELLE</text>
<text x="535.4" y="102.8">1:1</text>
<text x="97" y="112" transform="rotate(10 97 112)">20°</text>
<text x="251.5" y="112.6">SCALE/ÉCHELLE</text>
<text x="308" y="112.6">1:1</text>
<text x="375.2" y="109.2" transform="rotate(22 375.2 109.2)">+0.012</text>
<text x="245.7" y="116.9" transform="rotate(-90 245.7 116.9)">10±0.05</text>
<text x="378.1" y="115.3" transform="rotate(22 378.1 115.3)">0</text>
<text x="91.7" y="129.8" transform="rotate(-90 91.7 129.8)">3</text>
<text x="181.7" y="130" transform="rotate(-90 181.7 130)">11±0.1</text>
<text x="306.9" y="129.6" transform="rotate(-90 306.9 129.6)">4</text>
<text x="363.7" y="146.5" transform="rotate(-68 363.7 146.5)">6</text>
<text x="498.4" y="146" transform="rotate(68 498.4 146)">R 6</text>
<text x="154.6" y="154.1">1.6</text>
<text x="208.2" y="153.2">18</text>
<text x="247.3" y="151.1">1.6</text>
<text x="273.8" y="155.2">A</text>
<text x="367.2" y="151.8" transform="rotate(-68 367.2 151.8)">TYP</text>
<text x="60.8" y="158.1">SCALE/ÉCHELLE</text>
<text x="117.4" y="158.1">1:1</text>
<text x="175.5" y="159">0.05 A</text>
<text x="317.6" y="159.5" transform="rotate(-90 317.6 159.5)">4</text>
<text x="241.1" y="167.2">SCALE/ÉCHELLE</text>
<text x="297.7" y="167.2">1:1</text>
<text x="357.3" y="167.2" transform="rotate(22 357.3 167.2)">2-O1.6</text>
<text x="237.2" y="171.4" transform="rotate(-90 237.2 171.4)">3±0.05</text>
<text x="325.9" y="172.4" transform="rotate(-90 325.9 172.4)">-0.2</text>
<text x="424.1" y="170.6" transform="rotate(-68 424.1 170.6)">4</text>
<text x="174" y="179.9">10±0.02</text>
<text x="492.9" y="175.7" transform="rotate(-90 492.9 175.7)">=6=</text>
<text x="544.5" y="179">0</text>
<text x="330.5" y="181" transform="rotate(-90 330.5 181)">17-0.3</text>
<text x="522.8" y="183.6">=7.5-0.1=</text>
<text x="491.3" y="190.5" transform="rotate(-59 491.3 190.5)">R 6</text>
<text x="494.2" y="193.4">DETAIL</text>
<text x="519.8" y="193.4">C</text>
<text x="223.3" y="199.5">5±0.1</text>
<text x="259.8" y="200.9">25.5±0.05</text>
<text x="475.6" y="198.6">SCALE/ÉCHELLE</text>
<text x="532.1" y="198.6">2:1</text>
<text x="397.4" y="206.7">SECTION</text>
<text x="428.4" y="206.7">A-A</text>
<text x="129.1" y="211.1">R 33</text>
<text x="189" y="212" transform="rotate(-90 189 212)">4±0.02</text>
<text x="252.3" y="212.2" transform="rotate(-90 252.3 212.2)">3±0.03</text>
<text x="386.1" y="212">SCALE/ÉCHELLE</text>
<text x="442.7" y="212">1:1</text>
<text x="317.9" y="223.4" transform="rotate(-90 317.9 223.4)">3.5±0.05</text>
<text x="190.6" y="232.6">A</text>
<text x="215.3" y="242.5">A</text>
<text x="287.5" y="244.8">C</text>
<text x="232.2" y="254.8" transform="rotate(-90 232.2 254.8)">2±0.1</text>
<text x="221.2" y="266.5">47.89±0.03</text>
<text x="222.2" y="277.9">69.5</text>
<text x="196" y="290.2">SCALE/ÉCHELLE</text>
<text x="252.6" y="290.2">1:1</text>
<text x="27.9" y="309.5">NOTE</text>
<text x="48.1" y="309.5">:-(English)</text>
<text x="27.9" y="314.8">DEBURR</text>
<text x="56.3" y="314.8">ALL</text>
<text x="71.2" y="314.8">UNSPECIFIED</text>
<text x="115.4" y="314.8">HOLES</text>
<text x="139.5" y="314.8">AND</text>
<text x="156.2" y="314.8">SHARP</text>
<text x="180.6" y="314.8">EDGES.</text>
<text x="27.9" y="325.3">NOTE</text>
<text x="48.1" y="325.3">:-(French)</text>
<text x="231.1" y="324.1">NOTE</text>
<text x="231.1" y="329.4">#</text>
<text x="239.7" y="329.4">MATERIAL:</text>
<text x="251.3" y="324.1">:</text>
<text x="257.8" y="324.1">(English)</text>
<text x="275.1" y="329.4">20MnCr5</text>
<text x="27.9" y="330.5">ÉBAVUREZ</text>
<text x="27.9" y="335.8">NON</text>
<text x="45.3" y="335.8">SPÉCIFIÉS</text>
<text x="63.9" y="330.5">TOUS</text>
<text x="80.3" y="335.8">ET</text>
<text x="84.2" y="330.5">LES</text>
<text x="91.7" y="335.8">LES</text>
<text x="99.5" y="330.5">TROUS</text>
<text x="107.1" y="335.8">BORDS</text>
<text x="131.7" y="335.8">TRANCHANTS.</text>
<text x="231.1" y="334.6">#</text>
<text x="239.7" y="334.6">FINISH:</text>
<text x="266.1" y="334.6">I.Z.B.P.</text>
<text x="293" y="334.6">(TRIVALENT)</text>
<text x="231.1" y="339.9">#</text>
<text x="239.7" y="339.9">MACHINING:</text>
<text x="231.1" y="345.1">#</text>
<text x="239.7" y="345.1">WEIGHT(Kg</text>
<text x="277.6" y="345.1">):</text>
<text x="286.9" y="345.1">0.11</text>
<text x="305.2" y="345.1">kg</text>
<text x="30.7" y="350.8">HEAT</text>
<text x="50.4" y="350.8">TREATMENT</text>
<text x="89.5" y="350.8">NOTE</text>
<text x="109.7" y="350.8">:-</text>
<text x="30.7" y="356">1)</text>
<text x="41.6" y="356">TO</text>
<text x="53.6" y="356">BE</text>
<text x="65.6" y="356">CASE</text>
<text x="85.7" y="356">HARDENED</text>
<text x="122.6" y="356">UPTO</text>
<text x="142.9" y="356">55~60</text>
<text x="168.3" y="356">HRC.</text>
<text x="231.1" y="355.6">NOTE</text>
<text x="251.3" y="355.6">:-(French)</text>
<text x="30.7" y="361.3">2)</text>
<text x="41.7" y="361.3">CASE</text>
<text x="61.7" y="361.3">DEPTH</text>
<text x="85.7" y="361.3">0.8~1.2mm.</text>
<text x="231.1" y="360.9">#</text>
<text x="239.7" y="360.9">MATÉRIEL</text>
<text x="272.8" y="360.9">:</text>
<text x="279.2" y="360.9">20MnCr5</text>
<text x="30.7" y="366.5">3)</text>
<text x="30.7" y="371.8">4)</text>
<text x="41.7" y="366.5">THREADS</text>
<text x="41.7" y="371.8">RETAPPING</text>
<text x="73.5" y="366.5">TO</text>
<text x="79.2" y="371.8">TO</text>
<text x="85.4" y="366.5">BE</text>
<text x="91.2" y="371.8">BE</text>
<text x="97.4" y="366.5">KEEP</text>
<text x="103.1" y="371.8">DONE</text>
<text x="117.4" y="366.5">SOFT.</text>
<text x="124.1" y="371.8">AFTER</text>
<text x="147.1" y="371.8">SURFACE</text>
<text x="179.1" y="371.8">TREATMENT</text>
<text x="231.1" y="366.1">#</text>
<text x="231.1" y="371.4">#</text>
<text x="239.7" y="366.1">FINITION</text>
<text x="239.7" y="371.4">MACHINES</text>
<text x="269.5" y="366.1">:</text>
<text x="275.2" y="371.4">:</text>
<text x="280.1" y="366.1">I.Z.B.P.</text>
<text x="307" y="366.1">(TRIVALENT)</text>
<text x="30.7" y="377">AT</text>
<text x="42.2" y="377">SUPPLIER</text>
<text x="75.6" y="377">END.(</text>
<text x="97.3" y="377">IF</text>
<text x="106.9" y="377">APPLICABLE</text>
<text x="147.4" y="377">)</text>
<text x="231.1" y="376.6">#</text>
<text x="239.7" y="376.6">POIDS</text>
<text x="262.2" y="376.6">(Kg):</text>
<text x="282.4" y="376.6">0.11</text>
<text x="300.7" y="376.6">kg</text>
</g>
<text font-size="5.6" x="470.5" y="365.5">WIPRO PARI GROUP</text>
<g font-size="5.4">
<text x="393.1" y="34.8">O17</text>
<text x="333.5" y="69">O10 H7</text>
<text x="425.8" y="71.6">n</text>
<text x="429.1" y="141.4" transform="rotate(22 429.1 141.4)">O5.5</text>
<text x="169.4" y="159">i</text>
<text x="413.5" y="176.2" transform="rotate(22 413.5 176.2)">O8.8</text>
</g>
<g font-size="4.9">
<text x="30" y="6.9">1</text>
<text x="76.7" y="6.9">2</text>
<text x="127" y="6.9">3</text>
<text x="176.5" y="6.9">4</text>
<text x="226.7" y="6.9">5</text>
<text x="275.4" y="6.9">6</text>
<text x="326.4" y="6.9">7</text>
<text x="375" y="6.9">8</text>
<text x="425.8" y="6.9">9</text>
<text x="473.9" y="7.3">10</text>
<text x="524.3" y="6.9">11</text>
<text x="570.2" y="6.9">12</text>
<text x="13.6" y="35.1">H</text>
<text x="587.6" y="35.1">H</text>
<text x="13.2" y="87.5">G</text>
<text x="587.2" y="87.5">G</text>
<text x="13.2" y="137">F</text>
<text x="587.2" y="137">F</text>
<text x="13.2" y="187.6">E</text>
<text x="587.2" y="187.6">E</text>
<text x="13.2" y="237">D</text>
<text x="587.2" y="237">D</text>
<text x="13.4" y="287.1">C</text>
<text x="587.4" y="287.1">C</text>
<text x="13.4" y="336.2">B</text>
<text x="587.4" y="336.2">B</text>
<text x="13.4" y="389.3">A</text>
<text x="587.4" y="389.3">A</text>
<text x="30" y="416.9">1</text>
<text x="76.7" y="416.9">2</text>
<text x="127" y="416.9">3</text>
<text x="176.5" y="416.9">4</text>
<text x="226.7" y="416.9">5</text>
<text x="275.4" y="416.9">6</text>
<text x="326.4" y="416.9">7</text>
<text x="375" y="416.9">8</text>
<text x="425.8" y="416.9">9</text>
<text x="473.9" y="417.3">10</text>
<text x="524.3" y="416.9">11</text>
<text x="570.2" y="416.9">12</text>
</g>
<g font-size="4.2">
<text x="423.7" y="14.3">NOTE : STANDARD FASTENER TORQUE AS PER STD-DES-01-00</text>
<text x="553.8" y="14">FR-DES-006-00</text>
<text x="21.1" y="404.3">NOTE FOR WIPRO PARI DESIGN -REF. ONLY</text>
<text x="44.5" y="408.8">WEAR DETAILS : N.A.</text>
</g>
<g font-size="3.9">
<text x="400" y="357.1">REVISION</text>
<text x="455.9" y="357.1">DESCRIPTION</text>
<text x="526.4" y="357.1">DATE</text>
<text x="540" y="357.1">DRN.BY</text>
<text x="357.8" y="383.3">RESERVED</text>
<text x="382.3" y="383.3">SPACE</text>
<text x="357.8" y="388.9">FOR</text>
<text x="357.8" y="394.5">CONTROLLED</text>
<text x="387.8" y="394.5">COPY</text>
<text x="357.8" y="400">STAMP</text>
</g>
<text font-size="3.6" x="482.9" y="376.1">ALIGNMENT TEETH</text>
<text font-size="3.5" x="402.4" y="373.3">www.wipropari.com</text>
<g font-size="3.1">
<text x="565.1" y="353.5">LIMITS</text>
<text x="562" y="371.7">DRAWING TYPE</text>
<text x="437" y="372.3">DESCRIPTION</text>
<text x="436.5" y="380.8">SURFACE AREA</text>
<text x="453.3" y="380.8">SURFACE TREATMENT</text>
<text x="489.7" y="380.8">MACHINING</text>
<text x="509.5" y="380.8">DESIGN UNIT</text>
<text x="530.6" y="380.8">DESIGN UNIT CD.</text>
<text x="558" y="380.6">TEAM NO.</text>
<text x="570.3" y="380.7">SHEET SIZE</text>
<text x="575.6" y="386.1">A2</text>
<text x="436.4" y="391.1">REFERENCE DWG.</text>
<text x="437.8" y="395.5">DRN.BY</text>
<text x="451.4" y="395.4">CHKD.BY</text>
<text x="466.6" y="395.5">APPD.BY</text>
<text x="486.7" y="395.4">MATERIAL</text>
<text x="488.9" y="390.9">PART CLASS.</text>
<text x="515.6" y="390.9">HEAT TREATMENT</text>
<text x="519.6" y="395.9">DRG./PART CODE</text>
<text x="558.9" y="395.5">REV.</text>
<text x="571.4" y="395.6">SCALE</text>
<text x="484.3" y="404.2">NET WEIGHT-Kg</text>
<text x="571.4" y="404.7">SHEET</text>
</g>
<text font-size="3" x="579.5" y="230.1">°</text>
<g font-size="2.8">
<text x="286.8" y="338.5">3.2 ( 1.6 )</text>
<text x="560.4" y="357.7">Gen Tol.: IS 2102</text>
<text x="289" y="370.8">3.2 ( 1.6 )</text>
<text x="399.1" y="376.6">1.ALL DIMENSIONS ARE</text>
<text x="399" y="382.7">2.DO NOT SCALE</text>
<text x="399" y="388.7">3.IF IN DOUBT ,</text>
<text x="399" y="395.4">LOCATION :</text>
<text x="420.5" y="396">PUNE</text>
<text x="404.2" y="402">ALL RIGHTS OF REPRODUCTION &amp;</text>
<text x="437.4" y="401.2">01009374</text>
<text x="451.6" y="401.2">03004785</text>
<text x="466.3" y="401.2">03002882</text>
<text x="404.7" y="405.4">DISTRIBUTION ARE RESERVED</text>
</g>
<g font-size="2.7">
<text x="564.6" y="376.2">MACHINING</text>
<text x="399.9" y="379.7">IN mm</text>
<text x="399.7" y="385.7">DRAWING.</text>
<text x="436.9" y="385.4">10.37 in^2</text>
<text x="471.4" y="385.5">#</text>
<text x="498.9" y="385">#</text>
<text x="513.6" y="385.3">WPES</text>
<text x="537.3" y="385.1">03000</text>
<text x="560.1" y="385.1">PL-02</text>
<text x="399.7" y="391.8">ASK TEAM MEMBER</text>
<text x="475.1" y="391.2">---</text>
<text x="508.7" y="391.2">B</text>
<text x="560.2" y="391.1">----</text>
<text x="493.4" y="399.5">#</text>
<text x="572.8" y="399.7">1 : 1</text>
<text x="400.1" y="402.5">C</text>
<text x="436.6" y="408.7">08/03/2024</text>
<text x="450.9" y="408.8">08/03/2024</text>
<text x="466" y="408.9">08/03/2024</text>
<text x="489.6" y="408.5">0.11 kg</text>
<text x="571.4" y="408.7">1 OF 1</text>
</g>
<g font-size="2.5">
<text x="554.9" y="218.3">DEBURR AND REMOVE SHARP</text>
<text x="555.2" y="221">EDGES UNLESS SHARP EDGE</text>
<text x="556.1" y="227.1">UNSP.RADII</text>
<text x="556.8" y="223.8">REQUIREMENT SPECIFIED</text>
<text x="571.4" y="226.9">UNSP.CHF.</text>
<text x="559.2" y="229.9">0.5 R</text>
<text x="572.3" y="230.1">0.5 X 45</text>
<text x="559.8" y="238">UP TO 10</text>
<text x="576.1" y="238.1">±1.5°</text>
<text x="558.5" y="242.2">10 UP TO 50</text>
<text x="575.5" y="242.3">±0°50'</text>
<text x="557.4" y="250.7">120 UP TO 400</text>
<text x="557.9" y="246.5">50 UP TO 120</text>
<text x="575.5" y="250.7">±0°15'</text>
<text x="575.5" y="246.5">±0°25'</text>
<text x="558.7" y="259.4">0.5 UP TO 3</text>
<text x="559.5" y="263.7">3 UP TO 6</text>
<text x="576.6" y="263.6">±0.2</text>
<text x="576.6" y="259.4">±0.1</text>
<text x="559" y="267.9">6 UP TO 30</text>
<text x="576.6" y="267.9">±0.5</text>
<text x="557.8" y="272.2">30 UP TO 120</text>
<text x="576.6" y="272.2">±0.8</text>
<text x="556.9" y="280.7">315 UP TO 1000</text>
<text x="557.3" y="276.4">120 UP TO 315</text>
<text x="576.6" y="276.4">±1.2</text>
<text x="577.7" y="280.7">±2</text>
<text x="556.4" y="284.9">1000 UP TO 2000</text>
<text x="577.6" y="284.9">±3</text>
<text x="558.9" y="289.2">OVER 2000</text>
<text x="577.7" y="289.3">±4</text>
<text x="560" y="297.9">UP TO 10</text>
<text x="577.1" y="297.9">±1°</text>
<text x="558.5" y="302.1">10 UP TO 50</text>
<text x="575.5" y="302.1">±0°30'</text>
<text x="557.4" y="310.6">120 UP TO 400</text>
<text x="558.2" y="306.3">50 UP TO 120</text>
<text x="575.5" y="310.6">±0°10'</text>
<text x="575.5" y="306.4">±0°20'</text>
<text x="558.8" y="319.2">0.5 UP TO 3</text>
<text x="559.4" y="323.4">3 UP TO 6</text>
<text x="576.6" y="319.2">±0.1</text>
<text x="576.6" y="323.5">±0.1</text>
<text x="558.9" y="327.7">6 UP TO 30</text>
<text x="576.7" y="327.7">±0.2</text>
<text x="557.8" y="332">30 UP TO 120</text>
<text x="576.6" y="332">±0.3</text>
<text x="556.8" y="340.5">315 UP TO 1000</text>
<text x="557.3" y="336.3">120 UP TO 315</text>
<text x="576.6" y="336.3">±0.5</text>
<text x="576.6" y="340.5">±0.8</text>
<text x="556.2" y="344.7">1000 UP TO 2000</text>
<text x="576.6" y="344.7">±1.2</text>
<text x="558.9" y="349">OVER 2000</text>
<text x="577.6" y="349">±2</text>
</g>
<g font-size="2.4">
<text x="7.7" y="382.7" transform="rotate(-90 7.7 382.7)">Uploading\2022-23\P23Y5\P23Y5B154528.dft</text>
<text x="7.7" y="409.8" transform="rotate(-90 7.7 409.8)">\\srv01102\ExDM</text>
</g>
<g font-size="2.1">
<text x="558.5" y="232.4">UNSPECIFIED TOL.(FAB)</text>
<text x="559.5" y="234.7">FOR ANGULAR IN mm.</text>
<text x="558.6" y="253.9">UNSPECIFIED TOL.(FAB)</text>
<text x="560.7" y="256.3">FOR LINEAR IN mm.</text>
<text x="558.7" y="292.3">UNSPECIFIED TOL.(M/C)</text>
<text x="559.6" y="294.7">FOR ANGULAR IN mm.</text>
<text x="558.7" y="313.7">UNSPECIFIED TOL.(M/C)</text>
<text x="560.6" y="316.1">FOR LINEAR IN mm.</text>
</g>
</svg>
